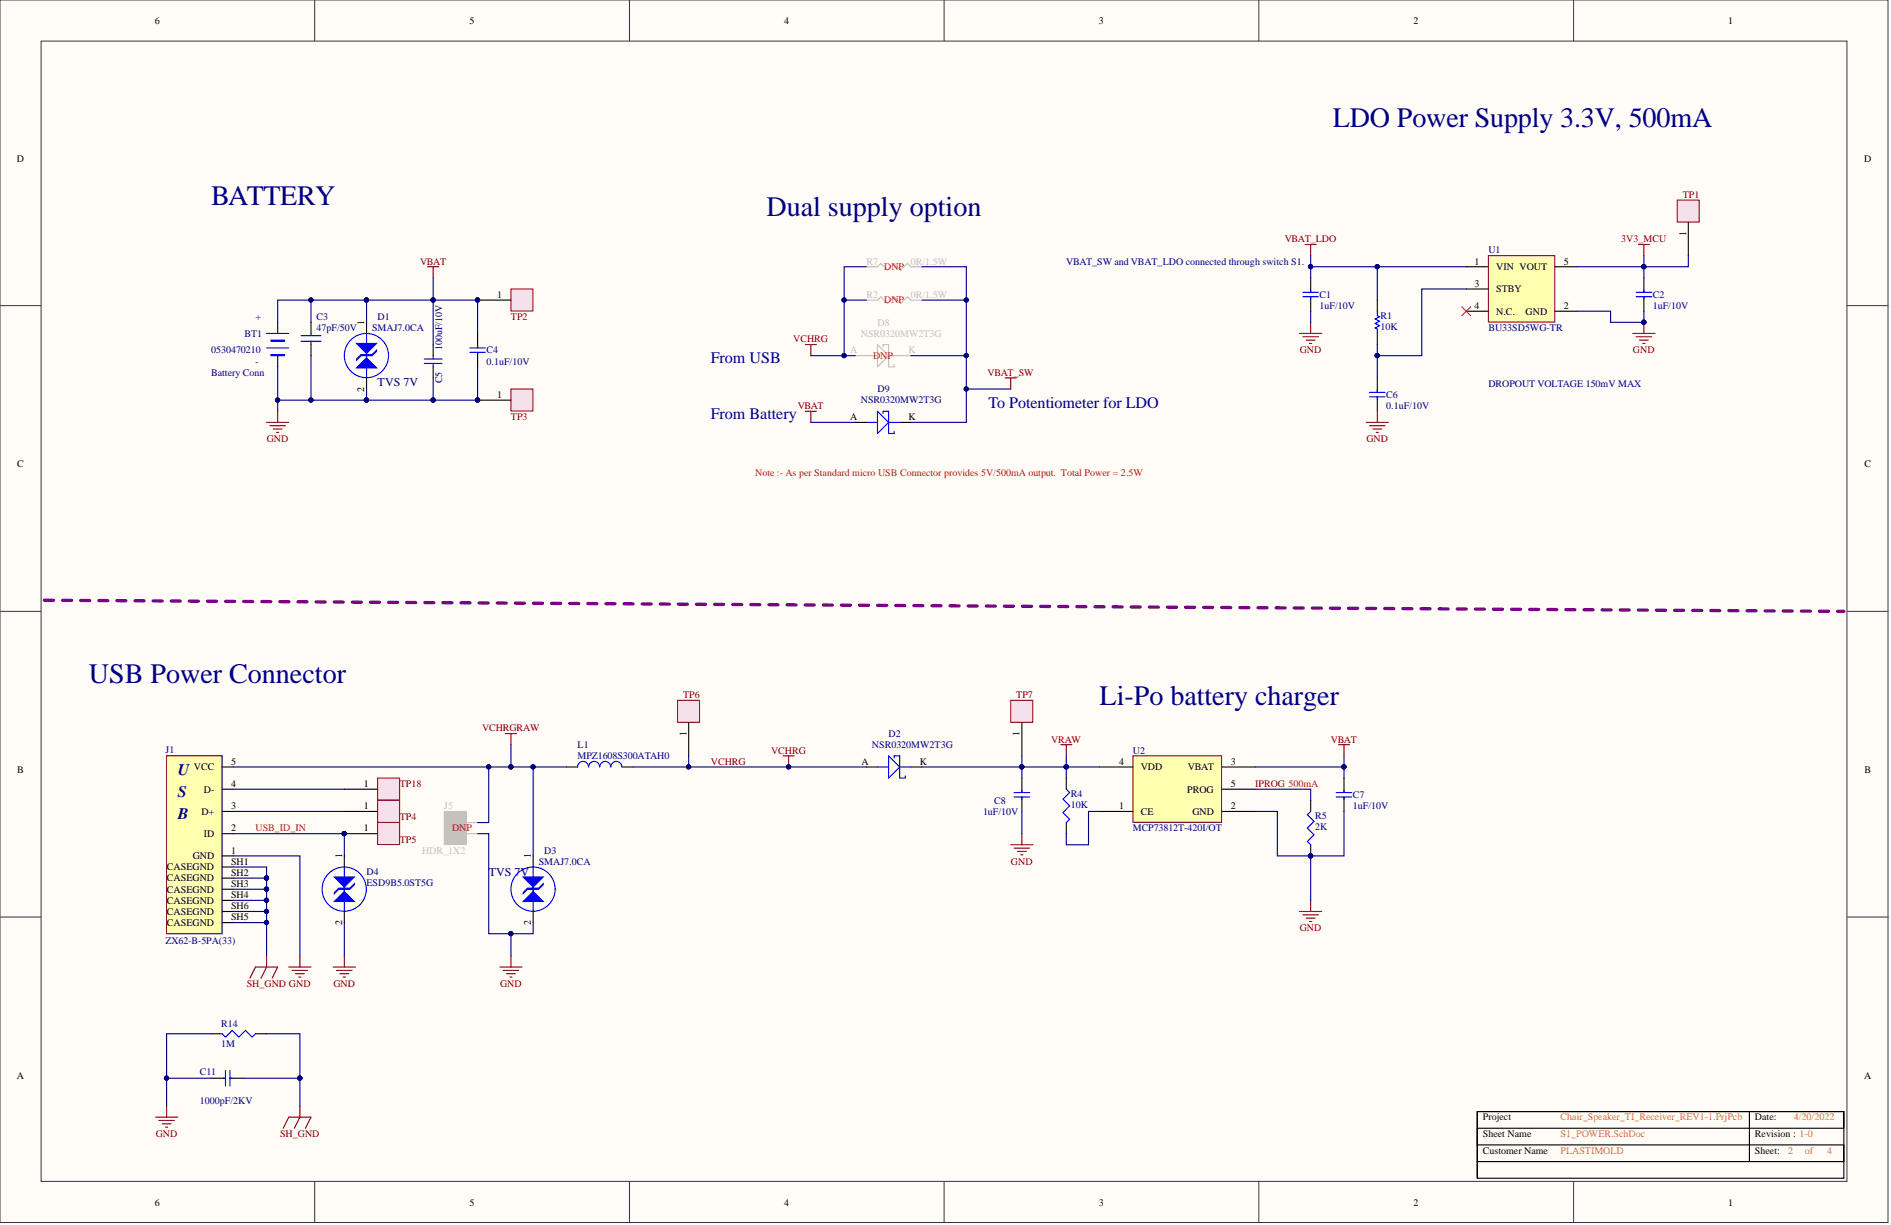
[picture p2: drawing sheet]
<svg xmlns="http://www.w3.org/2000/svg" width="431mm" height="279mm" viewBox="0 0 431 279" stroke-linecap="round" stroke-linejoin="round" font-family="sans-serif">
<g fill="#fffcf8" stroke="#323543" stroke-width=".23">
<path d="M0 0h430.8v278.8h-430.8z"/>
<path d="M9.4 9.4h412v260.1h-412z"/>
</g>
<g fill="none" stroke="#323543" stroke-width=".23">
<path d="M71.8 0v9.4M143.6 0v9.4M215.4 0v9.4M287.2 0v9.4M359 0v9.4M0 69.7h9.4M421.4 69.7h9.4M0 139.4h9.4M421.4 139.4h9.4M0 209.2h9.4M421.4 209.2h9.4M71.8 269.5v9.4"/>
<path d="M143.6 269.5v9.4M215.4 269.5v9.4M287.2 269.5v9.4M359 269.5v9.4"/>
</g>
<path d="M63.4 73.5v2.6M63.4 81.1v2.6M399.1 253.5v11.4M337.1 264.9h83.6v-3.8h-83.6v-3.8h83.6v-3.8h-83.6v15.2v-15.2h83.6v15.2h-83.6" fill="none" stroke="#000" stroke-width=".25"/>
<path d="M60.8 79.4h5.1M60.8 76.1h5.1M61.8 77.6h3.1v.2h-3.1zM61.8 77.7h3.1M83.6 76.1v7.6M61.8 80.9h3.1v.2h-3.1zM61.8 81h3.1" fill="none" stroke="#00f" stroke-width=".25"/>
<path d="M10.1 136.9l410.6 2.5" fill="none" stroke="#7d0089" stroke-width=".76" stroke-dasharray="2.1 2.1"/>
<path d="M81.3 78.3h4.6l-2.3 2.3z" fill="#00f"/>
<path d="M81.3 78.3h4.6l-2.3 2.3z" fill="none" stroke="#00f" stroke-width=".25"/>
<path d="M82.4 80.9h2.5l1-1v.2l-1 1h-2.5l-1.1 1v-.2z" fill-rule="evenodd" fill="#00f"/>
<path d="M83.6 78.6v7.6M82.4 80.9h2.5l1-1v.2l-1 1h-2.5l-1.1 1v-.2z" fill="none" stroke="#00f" stroke-width=".25"/>
<path d="M83.6 81.6l2.3 2.3h-4.6z" fill="#00f"/>
<g fill="none" stroke="#00f" stroke-width=".25">
<path d="M83.6 81.6l2.3 2.3h-4.6z"/>
<circle cx="83.6" cy="81.1" r="5"/>
</g>
<path d="M83.6 73.5v2.6M83.6 86.2v2.5" fill="none" stroke="#000" stroke-width=".25"/>
<path d="M242 169.9h2.6M243.3 169.9v2.5M305.4 169.9h2.5M306.6 169.9v2.5M230.6 192.7h5.1M231.4 193.4h3.5M232.1 194.2h2.1M232.9 195h.5M233.1 190.1v2.6" fill="none" stroke="#800000" stroke-width=".25"/>
<path d="M258.5 172.4h20.2v15.2h-20.2z" fill="#ffffb0" stroke="#800000" stroke-width=".23"/>
<path d="M250.9 174.9h7.6M278.8 174.9h7.6M250.9 185.1h7.6M278.8 185.1h7.6M278.8 180h7.6" fill="none" stroke="#000" stroke-width=".25"/>
<path d="M60.8 96.3h5.1M61.6 97.1h3.5M62.3 97.9h2.1M63.1 98.6h.5M63.4 93.8v2.5M296.5 207.9h5.1M297.3 208.7h3.5M298 209.4h2.1M298.8 210.2h.5M299 205.4v2.5" fill="none" stroke="#800000" stroke-width=".25"/>
<path d="M116.6 65.9h5v5h-5z" fill="#f5e1eb" stroke="#800000" stroke-width=".23"/>
<path d="M109 68.4h7.6M109 76.1v3.3M109 80.4v3.3M233.1 177.5v3.3M243.3 177.5v2.5M306.6 177.5v3.3M233.1 181.8v3.3M243.3 187.6v2.5M306.6 181.8v3.3" fill="none" stroke="#000" stroke-width=".25"/>
<circle cx="108.9" cy="68.4" r=".48" fill="#000080" stroke="#000080" stroke-width=".23"/>
<path d="M97.6 60.8h2.5M98.8 60.8v2.6" fill="none" stroke="#800000" stroke-width=".25"/>
<g fill="none" stroke="#00f" stroke-width=".25">
<path d="M107.2 79.4h3.5M109 78.8v.6M107.2 80.4h3.5M109 80.4v.5M231.4 180.8h3.5M231.4 181.8h3.5M233.1 180.3v.5M233.1 181.8v.5M243.3 180l.7 .8-1.5 1.5 1.5 1.5-1.5 1.5 1.5 1.5-.7 .8M304.9 180.8h3.5M304.9 181.8h3.5M306.6 180.3v.5"/>
<path d="M306.6 181.8v.5"/>
</g>
<path d="M116.6 88.7h5v5.1h-5z" fill="#f5e1eb" stroke="#800000" stroke-width=".23"/>
<path d="M71 73.5v2.6M71 78.6v2.5M98.8 78.6v2.5M98.8 83.7v2.5M109 91.3h7.6M197.7 174.9h2.5M207.8 174.9h2.5M299 182.5v2.6M299 192.7v2.5" fill="none" stroke="#000" stroke-width=".25"/>
<g fill="#000080" stroke="#000080" stroke-width=".23">
<circle cx="108.9" cy="91.2" r=".48"/>
<circle cx="299" cy="195.2" r=".48"/>
</g>
<g fill="none" stroke="#00f" stroke-width=".25">
<path d="M68.7 77.8h4.5M68.7 76.6h4.5M71 76.1v.5M71 77.8v.8M96.8 81.9h4.1M96.8 82.9h4.1M98.8 81.1v.8M98.8 82.9v.8M200.2 174.9h2.5M202.7 172.4l2.6 2.5-2.6 2.6zM204 172.9v-.5h1.3v5.1h1.2v-.5M205.3 174.9h2.5"/>
<path d="M299 185.1l-.7 .7 1.5 1.6-1.5 1.5 1.5 1.5-1.5 1.5 .7 .8"/>
</g>
<path d="M154.6 159.7h5v5h-5z" fill="#f5e1eb" stroke="#800000" stroke-width=".23"/>
<path d="M157.1 164.8v7.6" fill="none" stroke="#000" stroke-width=".25"/>
<path d="M230.6 159.7h5v5h-5z" fill="#f5e1eb" stroke="#800000" stroke-width=".23"/>
<path d="M233.1 164.8v7.6" fill="none" stroke="#000" stroke-width=".25"/>
<path d="M38 172.4h12.7v40.6h-12.7z" fill="none" stroke="#00f" stroke-width=".25"/>
<path d="M38 172.4h12.6v40.5h-12.6z" fill="#ffffb0" stroke="#800000" stroke-width=".23"/>
<g fill="none" stroke="#000" stroke-width=".25">
<path d="M50.7 174.9h2.5M129.2 174.9h2.6M141.9 174.9h2.6M50.7 180h2.5M50.7 185.1h2.5M50.7 195.2h2.5M50.7 190.1h2.5M50.7 197.8h2.5M50.7 202.8h2.5M50.7 205.4h2.5M50.7 207.9h2.5M50.7 210.4h2.5"/>
<path d="M50.7 200.3h2.5"/>
</g>
<path d="M134.3 174.9a1.24 1.24 0 0 0-1.3-1.2 1.24 1.24 0 0 0-1.2 1.2M136.8 174.9a1.24 1.24 0 0 0-1.2-1.2 1.24 1.24 0 0 0-1.3 1.2M139.3 174.9a1.24 1.24 0 0 0-1.2-1.2 1.24 1.24 0 0 0-1.3 1.2M141.9 174.9a1.24 1.24 0 0 0-1.3-1.2 1.24 1.24 0 0 0-1.2 1.2M121.6 197.8v7.6" fill="none" stroke="#00f" stroke-width=".25"/>
<path d="M115.3 167.3h2.5M116.6 167.3v2.6M116.6 218v2.6M114 220.6h5.1M114.8 221.3h3.5M115.6 222.1h2M116.3 222.9h.5" fill="none" stroke="#800000" stroke-width=".25"/>
<path d="M119.4 200h4.5l-2.3 2.3z" fill="#00f"/>
<path d="M119.4 200h4.5l-2.3 2.3z" fill="none" stroke="#00f" stroke-width=".25"/>
<path d="M120.4 202.6h2.5l1-1v.2l-1 1h-2.5l-1 1v-.2z" fill-rule="evenodd" fill="#00f"/>
<path d="M120.4 202.6h2.5l1-1v.2l-1 1h-2.5l-1 1v-.2zM121.6 200.3v7.6" fill="none" stroke="#00f" stroke-width=".25"/>
<path d="M121.6 203.3l2.3 2.3h-4.5z" fill="#00f"/>
<g fill="none" stroke="#00f" stroke-width=".25">
<path d="M78.6 197.8v7.6M121.6 203.3l2.3 2.3h-4.5z"/>
<circle cx="121.6" cy="202.8" r="5"/>
</g>
<path d="M121.6 195.2v2.6M121.6 207.9v2.5" fill="none" stroke="#000" stroke-width=".25"/>
<path d="M78.6 218v2.6M76 220.6h5.1M76.8 221.3h3.5M77.5 222.1h2.1M78.3 222.9h.5" fill="none" stroke="#800000" stroke-width=".25"/>
<path d="M76.3 200h4.5l-2.2 2.3z" fill="#00f"/>
<path d="M76.3 200h4.5l-2.2 2.3z" fill="none" stroke="#00f" stroke-width=".25"/>
<path d="M77.3 202.6h2.5l1-1v.2l-1 1h-2.5l-1 1v-.2z" fill-rule="evenodd" fill="#00f"/>
<path d="M77.3 202.6h2.5l1-1v.2l-1 1h-2.5l-1 1v-.2zM78.6 200.3v7.6" fill="none" stroke="#00f" stroke-width=".25"/>
<path d="M78.6 203.3l2.2 2.3h-4.5z" fill="#00f"/>
<g fill="none" stroke="#00f" stroke-width=".25">
<path d="M78.6 203.3l2.2 2.3h-4.5zM50.7 235.8l.7 .7 1.6-1.5 1.5 1.5 1.5-1.5 1.5 1.5 .8-.7M50.9 245.9h.5M51.4 244.1v3.6M52.5 244.1v3.6M52.5 245.9h.5"/>
<circle cx="78.5" cy="202.8" r="5"/>
</g>
<path d="M78.6 195.2v2.6M78.6 207.9v2.5M48.2 235.8h2.5M58.3 235.8h2.5M48.2 245.9h3.2M52.5 245.9h3.3" fill="none" stroke="#000" stroke-width=".25"/>
<g fill="none" stroke="#800000" stroke-width=".25">
<path d="M60.8 218v2.6l-1.2 2.5M68.4 218v2.6M57 223.1l1.3-2.5h5.1l-1.3 2.5M65.9 220.6h5.1M66.7 221.3h3.5M67.4 222.1h2M68.2 222.9h.5M35.5 254.8h5M36.2 255.6h3.6M37 256.3h2M37.8 257.1h.5M38 252.3v2.5"/>
<path d="M64.6 257.3l1.3-2.5h5.1l-1.3 2.5M68.4 252.3v2.5l-1.2 2.5"/>
</g>
<path d="M86.2 177.5h5v5h-5z" fill="#f5e1eb" stroke="#800000" stroke-width=".23"/>
<path d="M78.6 180h7.6" fill="none" stroke="#000" stroke-width=".25"/>
<path d="M86.2 187.6h5v5h-5z" fill="#f5e1eb" stroke="#800000" stroke-width=".23"/>
<path d="M78.6 190.1h7.6" fill="none" stroke="#000" stroke-width=".25"/>
<g fill="#000080" stroke="#000080" stroke-width=".23">
<circle cx="78.5" cy="190.1" r=".48"/>
<circle cx="375" cy="73.5" r=".48"/>
</g>
<path d="M372.5 76.1h5.1M373.3 76.8h3.5M374.1 77.6h2M374.8 78.3h.5M375.1 73.5v2.6" fill="none" stroke="#800000" stroke-width=".25"/>
<path d="M382.7 45.6h5v5h-5z" fill="#f5e1eb" stroke="#800000" stroke-width=".23"/>
<path d="M385.2 50.7v7.6M299 63.4v3.3M299 67.7v3.3M314.2 68.4v2.6M314.2 76.1v2.5M375.1 63.4v3.3M375.1 67.7v3.3M314.2 86.2v3.3M314.2 90.5v3.3" fill="none" stroke="#000" stroke-width=".25"/>
<g fill="none" stroke="#00f" stroke-width=".25">
<path d="M297.3 66.7h3.5M297.3 67.7h3.5M299 66.2v.5M299 67.7v.5M314.2 71v1l.6 .3-1.1 .5 1.1 .5-1.1 .5 1.1 .5-1.1 .5 .5 .2v1.1M373.3 66.7h3.5M373.3 67.7h3.5M375.1 66.2v.5M375.1 67.7v.5M312.5 90.5h3.5M312.5 89.5h3.5M314.2 89v.5"/>
<path d="M314.2 90.5v.5"/>
</g>
<path d="M296.5 76.1h5.1M297.3 76.8h3.5M298 77.6h2.1M298.8 78.3h.5M299 73.5v2.6M311.7 96.3h5.1M312.5 97.1h3.5M313.2 97.9h2.1M314 98.6h.5M314.2 93.8v2.5" fill="none" stroke="#800000" stroke-width=".25"/>
<path d="M339.6 58.3h15.1v15.2h-15.1z" fill="#ffffb0" stroke="#800000" stroke-width=".23"/>
<path d="M334.5 60.8h5.1M334.5 71h5.1M334.5 65.9h5.1M354.8 60.8h5.1M354.8 71h5.1" fill="none" stroke="#000" stroke-width=".25"/>
<path d="M333.5 70l2 2M335.5 70l-2 2" fill="none" stroke="#f00" stroke-width=".23"/>
<path d="M297.8 55.8h2.5M299 55.8v2.5M373.8 55.8h2.5M375.1 55.8v2.5" fill="none" stroke="#800000" stroke-width=".25"/>
<path d="M86.2 182.5h5v5.1h-5z" fill="#f5e1eb" stroke="#800000" stroke-width=".23"/>
<path d="M195.1 96.3h2.6M205.3 96.3h2.5M78.6 185.1h7.6" fill="none" stroke="#000" stroke-width=".25"/>
<path d="M197.7 68.4h2.5l.8-.7 1.5 1.5 1.5-1.5 1.5 1.5 1.5-1.5 .8 .7h2.5M197.7 60.8h2.5l.8-.7 1.5 1.5 1.5-1.5 1.5 1.5 1.5-1.5 .8 .7h2.5M200.2 78.6l2.5 2.5-2.5 2.6zM201.5 79.1v-.5h1.2v5.1h1.3v-.5M195.1 81.1h5.1M202.7 81.1h5.1M106.4 187.6h2.6M106.4 190.1h2.6" fill="none" stroke="#bfbebc" stroke-width=".25"/>
<path d="M197.7 96.3h2.5M200.2 93.8l2.5 2.5-2.5 2.6zM201.5 94.3v-.5h1.2v5.1h1.3v-.5M202.7 96.3h2.6" fill="none" stroke="#00f" stroke-width=".25"/>
<path d="M183.7 78.6h2.6M185 78.6v2.5M183.7 93.8h2.6M185 93.8v2.5M229.3 86.2h2.6M230.6 86.2v2.5M178.7 172.4h2.5M179.9 172.4v2.5" fill="none" stroke="#800000" stroke-width=".25"/>
<g fill="#000080" stroke="#000080" stroke-width=".23">
<circle cx="179.9" cy="174.9" r=".48"/>
<circle cx="98.8" cy="68.4" r=".48"/>
<circle cx="83.6" cy="68.4" r=".48"/>
<circle cx="83.6" cy="91.2" r=".48"/>
<circle cx="299" cy="195.2" r=".48"/>
<circle cx="306.6" cy="174.9" r=".48"/>
<circle cx="98.8" cy="91.2" r=".48"/>
<circle cx="108.9" cy="91.2" r=".48"/>
<circle cx="243.3" cy="174.9" r=".48"/>
<circle cx="233.1" cy="174.9" r=".48"/>
<circle cx="157.1" cy="174.9" r=".48"/>
<circle cx="60.8" cy="205.3" r=".48"/>
<circle cx="60.8" cy="207.9" r=".48"/>
<circle cx="60.8" cy="210.4" r=".48"/>
<circle cx="116.5" cy="212.9" r=".48"/>
<circle cx="108.9" cy="68.4" r=".48"/>
<circle cx="63.3" cy="91.2" r=".48"/>
<circle cx="116.5" cy="174.9" r=".48"/>
<circle cx="60.8" cy="200.3" r=".48"/>
<circle cx="60.8" cy="202.8" r=".48"/>
<circle cx="38" cy="245.9" r=".48"/>
<circle cx="68.4" cy="245.9" r=".48"/>
<circle cx="70.9" cy="91.2" r=".48"/>
<circle cx="70.9" cy="68.4" r=".48"/>
<circle cx="375" cy="60.8" r=".48"/>
<circle cx="314.2" cy="81.1" r=".48"/>
<circle cx="375" cy="73.5" r=".48"/>
<circle cx="299" cy="60.8" r=".48"/>
<circle cx="314.2" cy="60.8" r=".48"/>
<circle cx="78.5" cy="190.1" r=".48"/>
<circle cx="220.5" cy="81.1" r=".48"/>
<circle cx="220.5" cy="88.7" r=".48"/>
<circle cx="192.6" cy="81.1" r=".48"/>
<circle cx="192.6" cy="68.4" r=".48"/>
<circle cx="220.5" cy="68.4" r=".48"/>
<circle cx="111.5" cy="174.9" r=".48"/>
<circle cx="121.6" cy="174.9" r=".48"/>
</g>
<path d="M101.4 185.1h5v7.5h-5z" fill="#bfbebc" stroke="#bfbebc" stroke-width=".23"/>
<g fill="none" stroke="#000080" stroke-width=".25">
<path d="M299 58.3v5.1M375.1 58.3v5.1M385.2 58.3v2.5h-25.3M71 68.4v5.1M83.6 68.4h25.4v7.7M83.6 68.4h-20.2v5.1M83.6 68.4v5.1M98.8 63.4v15.2M197.7 68.4h-5.1v12.7M197.7 60.8h-5.1v7.6M210.3 68.4h10.2v12.7M210.3 60.8h10.2v7.6"/>
<path d="M299 60.8h35.5M299 71v2.5M314.2 60.8v7.6M314.2 78.6v7.6M334.5 65.9h-10.1v15.2h-10.2M359.9 71h7.6v2.5h7.6v-2.5M63.4 83.7v10.1M63.4 91.3h20.2M71 81.1v10.2M83.6 88.7v2.6M83.6 91.3h15.2M98.8 86.2v5.1"/>
<path d="M109 83.7v7.6h-10.2M185 81.1h10.1M185 96.3h10.1M207.8 81.1h12.7v15.2h-12.7M220.5 88.7h10.1M53.2 174.9h63.4M111.5 174.9v12.7h-2.5M116.6 174.9h12.6M116.6 169.9v5M121.6 174.9v20.3M144.5 174.9h53.2M157.1 172.4v2.5"/>
<path d="M210.3 174.9h40.6M233.1 172.4v5.1M243.3 172.4v5.1M286.4 174.9h20.2M306.6 172.4v5.1M53.2 195.2h15.2v22.8M53.2 197.8h7.6v2.5M53.2 190.1h25.4v5.1M53.2 180h25.4M53.2 185.1h25.4M109 190.1h2.5v22.9h5.1M233.1 185.1v5"/>
<path d="M250.9 185.1h-2.5v7.6h-5.1v-2.6M286.4 180h12.6v2.5M286.4 185.1h5v10.1h7.6M299 195.2v10.2M306.6 185.1v10.1h-7.6M53.2 205.4h7.6M53.2 207.9h7.6M53.2 210.4h7.6M53.2 200.3h7.6M53.2 202.8h7.6M60.8 202.8v15.2M60.8 200.3v2.5"/>
<path d="M78.6 210.4v7.6M121.6 210.4v2.6h-5v5M48.2 235.8h-10.2v16.5M60.8 235.8h7.6v10.1M38 245.9h10.2M55.8 245.9h12.6M68.4 245.9v6.4"/>
</g>
<g font-size="6.4" fill="#000080">
<text x="304.1" y="29">LDO Power Supply 3.3V, 500mA</text>
<text x="48.2" y="46.8">BATTERY</text>
<text x="174.9" y="49.3">Dual supply option</text>
<text x="20.3" y="155.8">USB Power Connector</text>
<text x="250.9" y="160.9">Li-Po battery charger</text>
</g>
<g font-size="3.7" fill="#000080">
<text x="162.2" y="82.9">From USB</text>
<text x="162.2" y="95.5">From Battery</text>
<text x="225.5" y="93">To Potentiometer for LDO</text>
<text x="40.5" y="176.7">U</text>
<text x="40.5" y="181.7">S</text>
<text x="40.5" y="186.8">B</text>
</g>
<g font-size="2.7" fill="#000080">
<text x="86.2" y="88.1">TVS 7V</text>
<text x="111.5" y="199.7">TVS 7V</text>
</g>
<g font-size="2.3">
<text x="35.3" y="5.4">6</text>
<text x="107.1" y="5.4">5</text>
<text x="178.9" y="5.4">4</text>
<text x="250.7" y="5.4">3</text>
<text x="322.5" y="5.4">2</text>
<text x="394.3" y="5.4">1</text>
<text x="3.8" y="36.9">D</text>
<text x="425.3" y="36.9">D</text>
<text x="384.7" y="53.9" transform="rotate(-90 384.7 53.9)">1</text>
<text x="336.4" y="60.3">1</text>
<text x="336.4" y="65.4">3</text>
<text x="341.4" y="61.6">VIN VOUT</text>
<text x="356.8" y="60.3">5</text>
<text x="113.4" y="67.9">1</text>
<text x="336.4" y="70.5">4</text>
<text x="341.4" y="66.7">STBY</text>
<text x="341.4" y="71.7">N.C.</text>
<text x="348.1" y="71.7">GND</text>
<text x="356.8" y="70.5">2</text>
<text x="83.1" y="74" transform="rotate(-90 83.1 74)">1</text>
<text x="83.1" y="89.4" transform="rotate(-90 83.1 89.4)">2</text>
<text x="113.4" y="90.8">1</text>
<text x="194" y="95.8">A</text>
<text x="207.3" y="95.8">K</text>
<text x="3.9" y="106.6">C</text>
<text x="425.4" y="106.6">C</text>
<text x="156.6" y="168" transform="rotate(-90 156.6 168)">1</text>
<text x="232.6" y="168" transform="rotate(-90 232.6 168)">1</text>
<text x="3.9" y="176.3">B</text>
<text x="44.2" y="175.7">VCC</text>
<text x="52.7" y="174.4">5</text>
<text x="52.7" y="179.5">4</text>
<text x="83" y="179.5">1</text>
<text x="196.5" y="174.4">A</text>
<text x="209.8" y="174.4">K</text>
<text x="255.3" y="174.4">4</text>
<text x="260.3" y="175.7">VDD</text>
<text x="271" y="175.7">VBAT</text>
<text x="280.8" y="174.4">3</text>
<text x="280.8" y="179.5">5</text>
<text x="425.4" y="176.3">B</text>
<text x="46" y="185.8">D+</text>
<text x="46.5" y="180.8">D-</text>
<text x="52.7" y="184.6">3</text>
<text x="83" y="184.6">1</text>
<text x="255.3" y="184.6">1</text>
<text x="260.3" y="185.8">CE</text>
<text x="270.9" y="180.8">PROG</text>
<text x="272.1" y="185.8">GND</text>
<text x="280.8" y="184.6">2</text>
<text x="46.5" y="190.9">ID</text>
<text x="52.7" y="189.6">2</text>
<text x="83" y="189.6">1</text>
<text x="44" y="196">GND</text>
<text x="52.7" y="194.7">1</text>
<text x="52.7" y="197.2">SH1</text>
<text x="78.1" y="195.7" transform="rotate(-90 78.1 195.7)">1</text>
<text x="121.1" y="195.7" transform="rotate(-90 121.1 195.7)">1</text>
<text x="38.1" y="203.6">CASEGND</text>
<text x="38.1" y="201">CASEGND</text>
<text x="38.1" y="198.5">CASEGND</text>
<text x="52.7" y="202.3">SH3</text>
<text x="52.7" y="199.8">SH2</text>
<text x="38.1" y="206.1">CASEGND</text>
<text x="38.1" y="208.7">CASEGND</text>
<text x="52.7" y="204.9">SH4</text>
<text x="52.7" y="207.4">SH6</text>
<text x="52.7" y="209.9">SH5</text>
<text x="38.1" y="211.2">CASEGND</text>
<text x="78.1" y="211.1" transform="rotate(-90 78.1 211.1)">2</text>
<text x="121.1" y="211.1" transform="rotate(-90 121.1 211.1)">2</text>
<text x="3.8" y="246">A</text>
<text x="425.3" y="246">A</text>
<text x="338.3" y="255.6">Project</text>
<text x="400.4" y="255.6">Date:</text>
<text x="338.3" y="263.2">Customer Name</text>
<text x="338.3" y="259.4">Sheet Name</text>
<text x="400.4" y="263.2">Sheet:</text>
<text x="400.4" y="259.4">Revision : 1-0</text>
<text x="35.3" y="275">6</text>
<text x="107.1" y="275">5</text>
<text x="178.9" y="275">4</text>
<text x="250.7" y="275">3</text>
<text x="322.5" y="275">2</text>
<text x="394.3" y="275">1</text>
</g>
<g font-size="2.3" fill="#800000">
<text x="383.9" y="45.1">TP1</text>
<text x="293.1" y="55.3">VBAT_LDO</text>
<text x="369.9" y="55.3">3V3_MCU</text>
<text x="95.8" y="60.3">VBAT</text>
<text x="116.6" y="73">TP2</text>
<text x="181" y="78.1">VCHRG</text>
<text x="296.5" y="80.6">GND</text>
<text x="372.6" y="80.6">GND</text>
<text x="225.3" y="85.7">VBAT_SW</text>
<text x="116.6" y="95.8">TP3</text>
<text x="182" y="93.3">VBAT</text>
<text x="60.9" y="100.9">GND</text>
<text x="311.8" y="100.9">GND</text>
<text x="155.9" y="159.2">TP6</text>
<text x="231.9" y="159.2">TP7</text>
<text x="110" y="166.8">VCHRGRAW</text>
<text x="175.9" y="171.9">VCHRG</text>
<text x="239.9" y="169.4">VRAW</text>
<text x="303.6" y="169.4">VBAT</text>
<text x="91.2" y="179.5">TP18</text>
<text x="162.2" y="174.4">VCHRG</text>
<text x="286.4" y="179.5">IPROG 500mA</text>
<text x="91.2" y="187.1">TP4</text>
<text x="91.2" y="192.2">TP5</text>
<text x="230.7" y="197.2">GND</text>
<text x="296.5" y="212.5">GND</text>
<text x="56.3" y="225.1">SH_GND GND</text>
<text x="76.1" y="225.1">GND</text>
<text x="114.1" y="225.1">GND</text>
<text x="35.5" y="259.4">GND</text>
<text x="63.9" y="259.4">SH_GND</text>
</g>
<g font-size="2.3" fill="#000080">
<text x="339.6" y="57.8">U1</text>
<text x="243.3" y="60.3">VBAT_SW and VBAT_LDO connected through switch S1.</text>
<text x="301.1" y="67.9">C1</text>
<text x="301.1" y="70.5">1uF/10V</text>
<text x="377.1" y="67.9">C2</text>
<text x="377.1" y="70.5">1uF/10V</text>
<text x="55.8" y="76.8">BT1</text>
<text x="58.3" y="73">+</text>
<text x="72.2" y="73">C3</text>
<text x="72.2" y="75.5">47pF/50V</text>
<text x="84.9" y="75.5">SMAJ7.0CA</text>
<text x="86.2" y="73">D1</text>
<text x="315" y="72.8">R1</text>
<text x="315" y="75.3">10K</text>
<text x="339.6" y="75.5">BU33SD5WG-TR</text>
<text x="48.2" y="80.6">0530470210</text>
<text x="58.3" y="83.2">-</text>
<text x="100.9" y="79.9" transform="rotate(-90 100.9 79.9)">100uF/10V</text>
<text x="111" y="80.6">C4</text>
<text x="111" y="83.2">0.1uF/10V</text>
<text x="48.2" y="85.7">Battery Conn</text>
<text x="100.9" y="87.5" transform="rotate(-90 100.9 87.5)">C5</text>
<text x="200.2" y="89.5">D9</text>
<text x="339.6" y="88.2">DROPOUT VOLTAGE 150mV MAX</text>
<text x="196.4" y="92">NSR0320MW2T3G</text>
<text x="316.3" y="90.8">C6</text>
<text x="316.3" y="93.3">0.1uF/10V</text>
<text x="37.8" y="171.6">J1</text>
<text x="131.8" y="170.6">L1</text>
<text x="131.8" y="173.2">MPZ1608S300ATAH0</text>
<text x="198.9" y="170.6">NSR0320MW2T3G</text>
<text x="202.7" y="168.1">D2</text>
<text x="258.5" y="171.9">U2</text>
<text x="224.3" y="185.8">1uF/10V</text>
<text x="226.8" y="183.3">C8</text>
<text x="244.3" y="181.8">R4</text>
<text x="244.3" y="184.3">10K</text>
<text x="308.7" y="182">C7</text>
<text x="308.7" y="184.6">1uF/10V</text>
<text x="258.5" y="189.6">MCP73812T-420I/OT</text>
<text x="300.1" y="186.8">R5</text>
<text x="300.1" y="189.4">2K</text>
<text x="122.9" y="197.2">SMAJ7.0CA</text>
<text x="124.2" y="194.7">D3</text>
<text x="83.6" y="199.5">D4</text>
<text x="83.6" y="202.1">ESD9B5.0ST5G</text>
<text x="37.8" y="215.2">ZX62-B-5PA(33)</text>
<text x="50.4" y="234.3">R14</text>
<text x="50.4" y="238.8">1M</text>
<text x="45.6" y="245.2">C11</text>
<text x="45.6" y="251.8">1000pF/2KV</text>
</g>
<g font-size="2.3" fill="#bfbebc">
<text x="197.7" y="60.3">R7</text>
<text x="207.8" y="60.3">0R/1.5W</text>
<text x="197.7" y="67.9">R2</text>
<text x="207.8" y="67.9">0R/1.5W</text>
<text x="196.4" y="76.8">NSR0320MW2T3G</text>
<text x="200.2" y="74.3">D8</text>
<text x="194" y="80.6">A</text>
<text x="207.3" y="80.6">K</text>
<text x="101.4" y="184.6">J5</text>
<text x="103.5" y="188.4">1</text>
<text x="103.5" y="190.9">2</text>
<text x="96.3" y="194.7">HDR_1X2</text>
</g>
<g font-size="2.3" fill="#f00">
<text x="201.7" y="61.6">DNP</text>
<text x="201.7" y="69.2">DNP</text>
<text x="199.2" y="81.9">DNP</text>
<text x="172.3" y="108.5">Note :- As per Standard micro USB Connector provides 5V/500mA output. Total Power = 2.5W</text>
<text x="58.3" y="189.6">USB_ID_IN</text>
<text x="103.1" y="189.6">DNP</text>
</g>
<g font-size="2.3" fill="#fd8300">
<text x="356.1" y="255.6">Chair_Speaker_TI_Receiver_REV1-1.PrjPcb</text>
<text x="409.3" y="255.6">4/20/2022</text>
<text x="356.1" y="263.2">PLASTIMOLD</text>
<text x="356.1" y="259.4">S1_POWER.SchDoc</text>
<text x="408" y="263.2">2</text>
<text x="411.8" y="263.2">of</text>
<text x="416.9" y="263.2">4</text>
</g>
</svg>
